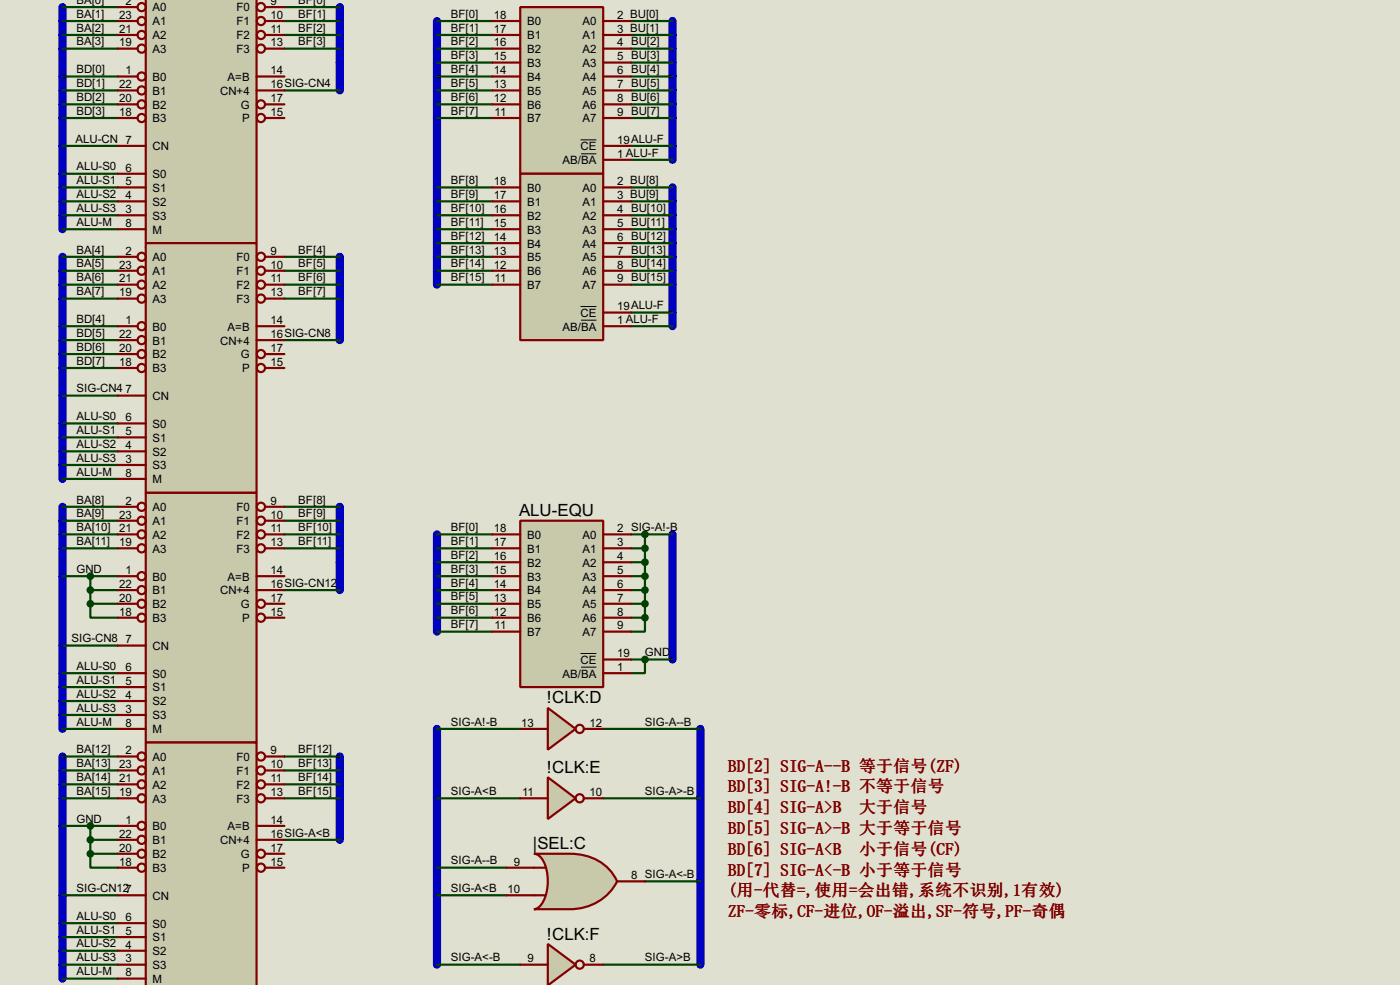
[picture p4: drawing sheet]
<svg xmlns="http://www.w3.org/2000/svg" width="256mm" height="180mm" viewBox="0 0 256 180" stroke-linecap="round" stroke-linejoin="round" font-family="sans-serif">
<path d="M0 0h256.5v180.3h-256.5z" fill="#e0e0d0"/>
<g fill="none" stroke="#0000c0" stroke-width="1.5">
<path d="M11.5 1.3v40.7M62.3 1.3v15.3M80.1 3.9v48.2M123.2 3.9v25.4M123.2 34.3v25.4M11.5 47v40.7M62.3 47v15.3M11.5 92.8v40.6M62.3 92.8v15.2M80.1 97.8v17.8M123.2 97.8v22.9M11.5 138.5v40.6"/>
<path d="M62.3 138.5v15.2M80.1 133.4v43.2M128.3 133.4v43.2"/>
</g>
<g fill="none" stroke="#004000" stroke-width=".4">
<path d="M11.5 14h10.1M11.5 16.6h10.1M11.5 19.1h10.1M11.5 1.3h10.1M11.5 3.9h10.1M11.5 6.4h10.1M11.5 8.9h10.1M52.1 16.6h10.2M52.1 1.3h10.2M52.1 3.9h10.2M52.1 6.4h10.2M52.1 8.9h10.2"/>
<path d="M80.1 14h10.1M80.1 16.6h10.1M80.1 19.1h10.1M80.1 3.9h10.1M80.1 6.4h10.1M80.1 8.9h10.1M80.1 11.5h10.1M115.6 14h7.6M115.6 16.6h7.6M115.6 19.1h7.6M115.6 3.9h7.6M115.6 6.4h7.6"/>
<path d="M115.6 8.9h7.6M115.6 11.5h7.6M11.5 26.7h10.1M11.5 21.6h10.1M11.5 31.8h10.1M11.5 34.3h10.1M11.5 36.9h10.1M11.5 39.4h10.1M80.1 21.6h10.1M80.1 34.3h10.1M80.1 36.9h10.1M80.1 39.4h10.1"/>
<path d="M115.6 26.7h7.6M115.6 21.6h7.6M115.6 34.3h7.6M115.6 36.9h7.6M115.6 39.4h7.6M115.6 29.3h7.6M11.5 54.7h10.1M11.5 42h10.1M11.5 47h10.1M11.5 49.6h10.1M11.5 52.1h10.1M11.5 59.7h10.1"/>
<path d="M52.1 54.7h10.2M52.1 47h10.2M52.1 49.6h10.2M52.1 52.1h10.2M80.1 42h10.1M80.1 47h10.1M80.1 49.6h10.1M80.1 52.1h10.1M80.1 44.5h10.1M115.6 42h7.6M115.6 47h7.6M115.6 49.6h7.6"/>
<path d="M115.6 52.1h7.6M115.6 59.7h7.6M115.6 57.2h7.6M115.6 44.5h7.6M11.5 62.3h10.1M11.5 64.8h10.1M11.5 67.4h10.1M11.5 72.4h10.1M11.5 77.5h10.1M52.1 62.3h10.2M11.5 87.7h10.1M11.5 80.1h10.1"/>
<path d="M11.5 82.6h10.1M11.5 85.1h10.1M11.5 92.8h10.1M11.5 95.3h10.1M11.5 97.8h10.1M52.1 92.8h10.2M52.1 95.3h10.2M52.1 97.8h10.2M80.1 97.8h10.1M115.6 97.8h7.6M118.2 97.8v15.3M11.5 118.2h10.1"/>
<path d="M11.5 100.4h10.1M11.5 105.5h10.1M16.6 110.5v2.6h5M16.6 108h5M16.6 105.5v5M16.6 110.5h5M52.1 100.4h10.2M52.1 108h10.2M80.1 100.4h10.1M80.1 108h10.1M80.1 105.5h10.1M80.1 110.5h10.1"/>
<path d="M80.1 115.6h10.1M80.1 102.9h10.1M80.1 113.1h10.1M115.6 100.4h2.6M115.6 108h2.6M115.6 105.5h2.6M115.6 110.5h2.6M115.6 102.9h2.6M115.6 113.1h2.6M118.2 113.1v2.5h-2.6M11.5 133.4h10.1M11.5 138.5h10.1"/>
<path d="M11.5 123.2h10.1M11.5 125.8h10.1M11.5 128.3h10.1M11.5 130.9h10.1M52.1 138.5h10.2M80.1 133.4h15.2M110.5 133.4h17.8M115.6 120.7h7.6M118.2 120.7v2.5h-2.6M11.5 146.1h10.1M11.5 141h10.1M11.5 143.6h10.1"/>
<path d="M11.5 151.2h10.1M16.6 156.3v2.5h5M16.6 153.7h5M16.6 151.2v5.1M16.6 156.3h5M52.1 146.1h10.2M52.1 141h10.2M52.1 143.6h10.2M52.1 153.7h10.2M80.1 146.1h15.2M80.1 158.8h12.7M110.5 146.1h17.8"/>
<path d="M11.5 179.1h10.1M11.5 163.9h10.1M11.5 169h10.1M11.5 171.5h10.1M11.5 174h10.1M11.5 176.6h10.1M80.1 163.9h12.7M80.1 176.6h15.2M110.5 176.6h17.8M118.2 161.3h10.1"/>
</g>
<path d="M26.7 -.1h20.3v44.6h-20.3z" fill="#c8c8aa" stroke="#800000" stroke-width=".4"/>
<g fill="none" stroke="#800000" stroke-width=".4">
<path d="M21.6 1.3h3.6M21.6 3.9h3.6M21.6 6.4h3.6M21.6 8.9h3.6M21.6 14h3.6M21.6 16.6h3.6M21.6 19.1h3.6M47 14h5.1M47 16.6h5.1M48.6 1.3h3.5M48.6 3.9h3.5M48.6 6.4h3.5"/>
<path d="M48.6 8.9h3.5M48.6 19.1h3.5M21.6 21.6h3.6M21.6 26.7h5.1M21.6 31.8h5.1M21.6 34.3h5.1M21.6 36.9h5.1M21.6 39.4h5.1M48.6 21.6h3.5M21.6 42h5.1"/>
<circle cx="25.9" cy="19.1" r=".75"/>
<circle cx="25.9" cy="6.4" r=".75"/>
<circle cx="25.9" cy="8.9" r=".75"/>
<circle cx="25.9" cy="3.9" r=".75"/>
<circle cx="25.9" cy="14" r=".75"/>
<circle cx="25.9" cy="16.6" r=".75"/>
<circle cx="25.9" cy="1.3" r=".75"/>
<circle cx="47.8" cy="8.9" r=".75"/>
<circle cx="47.8" cy="3.9" r=".75"/>
<circle cx="47.8" cy="6.4" r=".75"/>
<circle cx="47.8" cy="19.1" r=".75"/>
<circle cx="47.8" cy="1.3" r=".75"/>
<circle cx="25.9" cy="21.6" r=".75"/>
<circle cx="47.8" cy="21.6" r=".75"/>
</g>
<path d="M26.7 44.5h20.3v45.7h-20.3z" fill="#c8c8aa" stroke="#800000" stroke-width=".4"/>
<g fill="none" stroke="#800000" stroke-width=".4">
<path d="M21.6 47h3.6M21.6 49.6h3.6M21.6 52.1h3.6M21.6 54.7h3.6M21.6 59.7h3.6M47 59.7h5.1M48.6 47h3.5M48.6 49.6h3.5M48.6 52.1h3.5M48.6 54.7h3.5M21.6 62.3h3.6M21.6 64.8h3.6"/>
<path d="M21.6 67.4h3.6M21.6 72.4h5.1M21.6 77.5h5.1M47 62.3h5.1M48.6 64.8h3.5M48.6 67.4h3.5M21.6 80.1h5.1M21.6 82.6h5.1M21.6 85.1h5.1M21.6 87.7h5.1"/>
<circle cx="25.9" cy="52.1" r=".75"/>
<circle cx="25.9" cy="54.7" r=".75"/>
<circle cx="25.9" cy="59.7" r=".75"/>
<circle cx="25.9" cy="49.6" r=".75"/>
<circle cx="25.9" cy="47" r=".75"/>
<circle cx="47.8" cy="52.1" r=".75"/>
<circle cx="47.8" cy="54.7" r=".75"/>
<circle cx="47.8" cy="47" r=".75"/>
<circle cx="47.8" cy="49.6" r=".75"/>
<circle cx="25.9" cy="64.8" r=".75"/>
<circle cx="25.9" cy="67.4" r=".75"/>
<circle cx="25.9" cy="62.3" r=".75"/>
<circle cx="47.8" cy="64.8" r=".75"/>
<circle cx="47.8" cy="67.4" r=".75"/>
</g>
<path d="M26.7 90.2h20.3v45.7h-20.3z" fill="#c8c8aa" stroke="#800000" stroke-width=".4"/>
<g fill="none" stroke="#800000" stroke-width=".4">
<path d="M21.6 92.8h3.6M21.6 95.3h3.6M21.6 97.8h3.6M48.6 92.8h3.5M48.6 95.3h3.5M48.6 97.8h3.5M21.6 100.4h3.6M21.6 105.5h3.6M21.6 108h3.6M21.6 110.5h3.6M21.6 113.1h3.6M21.6 118.2h5.1"/>
<path d="M47 105.5h5.1M47 108h5.1M48.6 100.4h3.5M48.6 110.5h3.5M48.6 113.1h3.5M21.6 123.2h5.1M21.6 125.8h5.1M21.6 128.3h5.1M21.6 130.9h5.1M21.6 133.4h5.1"/>
<circle cx="25.9" cy="97.8" r=".75"/>
<circle cx="25.9" cy="95.3" r=".75"/>
<circle cx="25.9" cy="92.8" r=".75"/>
<circle cx="47.8" cy="97.8" r=".75"/>
<circle cx="47.8" cy="92.8" r=".75"/>
<circle cx="47.8" cy="95.3" r=".75"/>
<circle cx="25.9" cy="100.4" r=".75"/>
<circle cx="25.9" cy="110.5" r=".75"/>
<circle cx="25.9" cy="113.1" r=".75"/>
<circle cx="25.9" cy="105.5" r=".75"/>
<circle cx="25.9" cy="108" r=".75"/>
<circle cx="47.8" cy="100.4" r=".75"/>
<circle cx="47.8" cy="113.1" r=".75"/>
<circle cx="47.8" cy="110.5" r=".75"/>
</g>
<path d="M26.7 135.9h20.3v44.4h-20.3z" fill="#c8c8aa" stroke="#800000" stroke-width=".4"/>
<g fill="none" stroke="#800000" stroke-width=".4">
<path d="M21.6 138.5h3.6M48.6 138.5h3.5M21.6 141h3.6M21.6 143.6h3.6M21.6 146.1h3.6M21.6 151.2h3.6M21.6 153.7h3.6M21.6 156.3h3.6M21.6 158.8h3.6M47 151.2h5.1M47 153.7h5.1M48.6 141h3.5"/>
<path d="M48.6 143.6h3.5M48.6 146.1h3.5M48.6 156.3h3.5M48.6 158.8h3.5M21.6 163.9h5.1M21.6 169h5.1M21.6 171.5h5.1M21.6 174h5.1M21.6 176.6h5.1M21.6 179.1h5.1"/>
<circle cx="25.9" cy="138.5" r=".75"/>
<circle cx="47.8" cy="138.5" r=".75"/>
<circle cx="25.9" cy="143.6" r=".75"/>
<circle cx="25.9" cy="158.8" r=".75"/>
<circle cx="25.9" cy="146.1" r=".75"/>
<circle cx="25.9" cy="153.7" r=".75"/>
<circle cx="25.9" cy="156.3" r=".75"/>
<circle cx="25.9" cy="141" r=".75"/>
<circle cx="25.9" cy="151.2" r=".75"/>
<circle cx="47.8" cy="146.1" r=".75"/>
<circle cx="47.8" cy="141" r=".75"/>
<circle cx="47.8" cy="143.6" r=".75"/>
<circle cx="47.8" cy="156.3" r=".75"/>
<circle cx="47.8" cy="158.8" r=".75"/>
</g>
<g fill="#004000" stroke="#004000" stroke-width=".4">
<circle cx="16.5" cy="105.5" r=".5"/>
<circle cx="16.5" cy="151.2" r=".5"/>
<circle cx="16.5" cy="108" r=".5"/>
<circle cx="16.5" cy="110.5" r=".5"/>
<circle cx="16.5" cy="153.7" r=".5"/>
<circle cx="16.5" cy="156.3" r=".5"/>
</g>
<path d="M95.3 95.3h15.2v30.5h-15.2z" fill="#c8c8aa" stroke="#800000" stroke-width=".4"/>
<g fill="none" stroke="#800000" stroke-width=".4">
<path d="M90.2 97.8h5.1M110.5 97.8h5.1M90.2 100.4h5.1M90.2 102.9h5.1M90.2 105.5h5.1M90.2 108h5.1M90.2 110.5h5.1M90.2 113.1h5.1M90.2 115.6h5.1M110.5 100.4h5.1M110.5 102.9h5.1M110.5 105.5h5.1"/>
<path d="M110.5 108h5.1M110.5 110.5h5.1M110.5 113.1h5.1M110.5 115.6h5.1M110.5 120.7h5.1M110.5 123.2h5.1"/>
</g>
<path d="M106.4 119.6h2.9M106.5 122.1h2.8" fill="none" stroke="#000" stroke-width=".18"/>
<g fill="#004000" stroke="#004000" stroke-width=".4">
<circle cx="118.1" cy="120.7" r=".5"/>
<circle cx="118.1" cy="97.8" r=".5"/>
<circle cx="118.1" cy="100.4" r=".5"/>
<circle cx="118.1" cy="102.9" r=".5"/>
<circle cx="118.1" cy="105.5" r=".5"/>
<circle cx="118.1" cy="108" r=".5"/>
<circle cx="118.1" cy="110.5" r=".5"/>
<circle cx="118.1" cy="113.1" r=".5"/>
</g>
<path d="M100.4 129.6l5.1 3.8-5.1 3.8z" fill="#c8c8aa" stroke="#800000" stroke-width=".4"/>
<g fill="none" stroke="#800000" stroke-width=".4">
<path d="M95.3 133.4h5.1M107 133.4h3.5"/>
<circle cx="106.2" cy="133.4" r=".75"/>
</g>
<path d="M100.4 142.3l5.1 3.8-5.1 3.8z" fill="#c8c8aa" stroke="#800000" stroke-width=".4"/>
<g fill="none" stroke="#800000" stroke-width=".4">
<path d="M95.3 146.1h5.1M107 146.1h3.5"/>
<circle cx="106.2" cy="146.1" r=".75"/>
</g>
<path d="M97.8 156.3h6.6a9.1 9.1 0 0 1 8.7 5 9.5 9.5 0 0 1-8.7 5.1h-6.6a2.29 2.29 0 0 0 1.8-1.5 8.5 8.5 0 0 0-.4-7.9l-.9-.7z" fill-rule="evenodd" fill="#c8c8aa" stroke="#800000" stroke-width=".4"/>
<path d="M92.8 158.8h7.1M92.8 163.9h7.1M113.1 161.3h5.1" fill="none" stroke="#800000" stroke-width=".4"/>
<path d="M100.4 172.8l5.1 3.8-5.1 3.7z" fill="#c8c8aa" stroke="#800000" stroke-width=".4"/>
<g fill="none" stroke="#800000" stroke-width=".4">
<path d="M95.3 176.6h5.1M107 176.6h3.5"/>
<circle cx="106.2" cy="176.6" r=".75"/>
</g>
<path d="M95.3 1.3h15.2v30.5h-15.2z" fill="#c8c8aa" stroke="#800000" stroke-width=".4"/>
<g fill="none" stroke="#800000" stroke-width=".4">
<path d="M90.2 3.9h5.1M90.2 6.4h5.1M90.2 8.9h5.1M90.2 11.5h5.1M90.2 14h5.1M90.2 16.6h5.1M90.2 19.1h5.1M110.5 3.9h5.1M110.5 6.4h5.1M110.5 8.9h5.1M110.5 11.5h5.1M110.5 14h5.1"/>
<path d="M110.5 16.6h5.1M110.5 19.1h5.1M90.2 21.6h5.1M110.5 21.6h5.1M110.5 26.7h5.1M110.5 29.3h5.1"/>
</g>
<path d="M106.4 25.6h2.9M106.5 28.2h2.8" fill="none" stroke="#000" stroke-width=".18"/>
<path d="M95.3 31.8h15.2v30.5h-15.2z" fill="#c8c8aa" stroke="#800000" stroke-width=".4"/>
<g fill="none" stroke="#800000" stroke-width=".4">
<path d="M90.2 34.3h5.1M90.2 36.9h5.1M90.2 39.4h5.1M110.5 34.3h5.1M110.5 36.9h5.1M110.5 39.4h5.1M90.2 42h5.1M90.2 44.5h5.1M90.2 47h5.1M90.2 49.6h5.1M90.2 52.1h5.1M110.5 42h5.1"/>
<path d="M110.5 44.5h5.1M110.5 47h5.1M110.5 49.6h5.1M110.5 52.1h5.1M110.5 57.2h5.1M110.5 59.7h5.1"/>
</g>
<path d="M106.4 56.1h2.9M106.5 58.6h2.8" fill="none" stroke="#000" stroke-width=".18"/>
<g font-size="3.5">
<text x="95.1" y="94.5">ALU-EQU</text>
<text x="100.2" y="128.8">!CLK:D</text>
<text x="100.2" y="141.5">!CLK:E</text>
<text x="97.6" y="155.5">|SEL:C</text>
<text x="100.2" y="172">!CLK:F</text>
</g>
<g font-size="3.1" fill="#800000">
<text x="133.3" y="141.2">BD[2] SIG-A--B 等于信号(ZF)</text>
<text x="133.3" y="145">BD[3] SIG-A!-B 不等于信号</text>
<text x="133.3" y="148.9">BD[4] SIG-A&gt;B</text>
<text x="157.3" y="148.9">大于信号</text>
<text x="133.3" y="152.7">BD[5] SIG-A&gt;-B 大于等于信号</text>
<text x="133.3" y="156.5">BD[6] SIG-A&lt;B</text>
<text x="133.3" y="160.3">BD[7] SIG-A&lt;-B 小于等于信号</text>
<text x="157.3" y="156.5">小于信号(CF)</text>
<text x="133.3" y="164.1">(用-代替=,使用=会出错,系统不识别,1有效)</text>
<text x="133.3" y="167.9">ZF-零标,CF-进位,OF-溢出,SF-符号,PF-奇偶</text>
</g>
<g font-size="2.4">
<text x="14" y=".7">BA[0]</text>
<text x="14" y="3.2">BA[1]</text>
<text x="14" y="5.8">BA[2]</text>
<text x="21.9" y="3.5">23</text>
<text x="21.9" y="6">21</text>
<text x="23" y=".9">2</text>
<text x="28" y="2.1">A0</text>
<text x="28" y="4.6">A1</text>
<text x="43.3" y="2.1">F0</text>
<text x="43.3" y="4.6">F1</text>
<text x="49.6" y=".9">9</text>
<text x="49.6" y="3.5">10</text>
<text x="49.6" y="6">11</text>
<text x="54.7" y="3.2">BF[1]</text>
<text x="54.7" y="5.8">BF[2]</text>
<text x="54.7" y=".7">BF[0]</text>
<text x="82.6" y="3.2">BF[0]</text>
<text x="82.6" y="5.8">BF[1]</text>
<text x="90.5" y="3.5">18</text>
<text x="90.5" y="6">17</text>
<text x="96.6" y="4.6">B0</text>
<text x="106.7" y="4.6">A0</text>
<text x="113.1" y="3.5">2 BU[0]</text>
<text x="113.1" y="6">3 BU[1]</text>
<text x="14" y="8.3">BA[3]</text>
<text x="21.9" y="8.5">19</text>
<text x="28" y="7.2">A2</text>
<text x="28" y="9.7">A3</text>
<text x="43.3" y="7.2">F2</text>
<text x="43.3" y="9.7">F3</text>
<text x="49.6" y="8.5">13</text>
<text x="54.7" y="8.3">BF[3]</text>
<text x="82.6" y="8.3">BF[2]</text>
<text x="82.6" y="10.9">BF[3]</text>
<text x="90.5" y="8.5">16</text>
<text x="90.5" y="11.1">15</text>
<text x="96.6" y="7.2">B1</text>
<text x="96.6" y="9.7">B2</text>
<text x="106.7" y="7.2">A1</text>
<text x="106.7" y="9.7">A2</text>
<text x="113.1" y="8.5">4 BU[2]</text>
<text x="113.1" y="11.1">5 BU[3]</text>
<text x="14" y="13.4">BD[0]</text>
<text x="14" y="15.9">BD[1]</text>
<text x="21.9" y="16.2">22</text>
<text x="23" y="13.6">1</text>
<text x="28" y="14.8">B0</text>
<text x="28" y="17.3">B1</text>
<text x="40.4" y="17.3">CN+4</text>
<text x="41.7" y="14.8">A=B</text>
<text x="49.6" y="13.6">14</text>
<text x="49.6" y="16.2">16SIG-CN4</text>
<text x="82.6" y="13.4">BF[4]</text>
<text x="82.6" y="15.9">BF[5]</text>
<text x="90.5" y="13.6">14</text>
<text x="90.5" y="16.2">13</text>
<text x="96.6" y="12.3">B3</text>
<text x="96.6" y="14.8">B4</text>
<text x="96.6" y="17.3">B5</text>
<text x="106.7" y="12.3">A3</text>
<text x="106.7" y="14.8">A4</text>
<text x="106.7" y="17.3">A5</text>
<text x="113.1" y="13.6">6 BU[4]</text>
<text x="113.1" y="16.2">7 BU[5]</text>
<text x="14" y="18.5">BD[2]</text>
<text x="14" y="21">BD[3]</text>
<text x="21.9" y="18.7">20</text>
<text x="21.9" y="21.2">18</text>
<text x="28" y="19.9">B2</text>
<text x="28" y="22.4">B3</text>
<text x="44.1" y="19.9">G</text>
<text x="44.4" y="22.4">P</text>
<text x="49.6" y="18.7">17</text>
<text x="49.6" y="21.2">15</text>
<text x="82.6" y="18.5">BF[6]</text>
<text x="82.6" y="21">BF[7]</text>
<text x="90.5" y="18.7">12</text>
<text x="90.6" y="21.2">11</text>
<text x="96.6" y="19.9">B6</text>
<text x="96.6" y="22.4">B7</text>
<text x="106.7" y="19.9">A6</text>
<text x="106.7" y="22.4">A7</text>
<text x="113.1" y="18.7">8 BU[6]</text>
<text x="113.1" y="21.2">9 BU[7]</text>
<text x="13.9" y="26.1">ALU-CN 7</text>
<text x="28" y="27.5">CN</text>
<text x="106.4" y="27.5">CE</text>
<text x="113.1" y="26.3">19ALU-F</text>
<text x="113.1" y="28.9">1 ALU-F</text>
<text x="14" y="31.2">ALU-S0</text>
<text x="14" y="33.7">ALU-S1</text>
<text x="23" y="31.4">6</text>
<text x="23" y="33.9">5</text>
<text x="28" y="32.6">S0</text>
<text x="28" y="35.1">S1</text>
<text x="82.6" y="33.7">BF[8]</text>
<text x="90.5" y="33.9">18</text>
<text x="96.6" y="35.1">B0</text>
<text x="103.1" y="30">AB/BA</text>
<text x="106.7" y="35.1">A0</text>
<text x="113.1" y="33.9">2 BU[8]</text>
<text x="14" y="41.3">ALU-M</text>
<text x="14" y="36.3">ALU-S2</text>
<text x="14" y="38.8">ALU-S3</text>
<text x="23" y="36.5">4</text>
<text x="23" y="39">3</text>
<text x="23" y="41.6">8</text>
<text x="28" y="37.7">S2</text>
<text x="28" y="40.2">S3</text>
<text x="82.6" y="36.3">BF[9]</text>
<text x="82.6" y="38.8">BF[10]</text>
<text x="82.6" y="41.3">BF[11]</text>
<text x="90.5" y="36.5">17</text>
<text x="90.5" y="39">16</text>
<text x="90.5" y="41.6">15</text>
<text x="96.6" y="37.7">B1</text>
<text x="96.6" y="40.2">B2</text>
<text x="106.7" y="37.7">A1</text>
<text x="106.7" y="40.2">A2</text>
<text x="113.1" y="36.5">3 BU[9]</text>
<text x="113.1" y="39">4 BU[10]</text>
<text x="113.1" y="41.6">5 BU[11]</text>
<text x="14" y="46.4">BA[4]</text>
<text x="23" y="46.6">2</text>
<text x="26.5" y="46.7">74LS181</text>
<text x="28" y="42.7">M</text>
<text x="28" y="47.8">A0</text>
<text x="43.3" y="47.8">F0</text>
<text x="49.6" y="46.6">9</text>
<text x="54.7" y="46.4">BF[4]</text>
<text x="82.6" y="43.9">BF[12]</text>
<text x="82.6" y="46.4">BF[13]</text>
<text x="90.5" y="44.1">14</text>
<text x="90.5" y="46.6">13</text>
<text x="96.6" y="42.7">B3</text>
<text x="96.6" y="45.3">B4</text>
<text x="96.6" y="47.8">B5</text>
<text x="106.7" y="42.7">A3</text>
<text x="106.7" y="45.3">A4</text>
<text x="106.7" y="47.8">A5</text>
<text x="113.1" y="44.1">6 BU[12]</text>
<text x="113.1" y="46.6">7 BU[13]</text>
<text x="14" y="49">BA[5]</text>
<text x="14" y="51.5">BA[6]</text>
<text x="21.9" y="49.2">23</text>
<text x="21.9" y="51.7">21</text>
<text x="28" y="50.4">A1</text>
<text x="28" y="52.9">A2</text>
<text x="43.3" y="50.4">F1</text>
<text x="43.3" y="52.9">F2</text>
<text x="49.6" y="49.2">10</text>
<text x="49.6" y="51.7">11</text>
<text x="54.7" y="51.5">BF[6]</text>
<text x="54.7" y="49">BF[5]</text>
<text x="82.6" y="49">BF[14]</text>
<text x="82.6" y="51.5">BF[15]</text>
<text x="90.5" y="49.2">12</text>
<text x="90.6" y="51.7">11</text>
<text x="96.6" y="50.4">B6</text>
<text x="96.6" y="52.9">B7</text>
<text x="106.7" y="50.4">A6</text>
<text x="106.7" y="52.9">A7</text>
<text x="113.1" y="49.2">8 BU[14]</text>
<text x="113.1" y="51.7">9 BU[15]</text>
<text x="14" y="54">BA[7]</text>
<text x="14" y="59.1">BD[4]</text>
<text x="21.9" y="54.3">19</text>
<text x="23" y="59.3">1</text>
<text x="28" y="55.4">A3</text>
<text x="43.3" y="55.4">F3</text>
<text x="49.6" y="54.3">13</text>
<text x="49.6" y="59.3">14</text>
<text x="54.7" y="54">BF[7]</text>
<text x="106.4" y="58">CE</text>
<text x="113.1" y="56.8">19ALU-F</text>
<text x="113.1" y="59.3">1 ALU-F</text>
<text x="14" y="61.7">BD[5]</text>
<text x="14" y="64.2">BD[6]</text>
<text x="21.9" y="61.9">22</text>
<text x="21.9" y="64.4">20</text>
<text x="28" y="60.5">B0</text>
<text x="28" y="63.1">B1</text>
<text x="28" y="65.6">B2</text>
<text x="40.4" y="63.1">CN+4</text>
<text x="41.7" y="60.5">A=B</text>
<text x="44.1" y="65.6">G</text>
<text x="49.6" y="61.9">16SIG-CN8</text>
<text x="49.6" y="64.4">17</text>
<text x="103.1" y="60.5">AB/BA</text>
<text x="14" y="66.7">BD[7]</text>
<text x="14" y="71.8">SIG-CN4</text>
<text x="21.9" y="67">18</text>
<text x="23" y="72">7</text>
<text x="28" y="68.1">B3</text>
<text x="44.4" y="68.1">P</text>
<text x="49.6" y="67">15</text>
<text x="14" y="76.9">ALU-S0</text>
<text x="23" y="77.1">6</text>
<text x="28" y="73.2">CN</text>
<text x="14" y="79.5">ALU-S1</text>
<text x="14" y="82">ALU-S2</text>
<text x="23" y="79.7">5</text>
<text x="23" y="82.2">4</text>
<text x="28" y="78.3">S0</text>
<text x="28" y="80.8">S1</text>
<text x="28" y="83.4">S2</text>
<text x="14" y="87.1">ALU-M</text>
<text x="14" y="84.5">ALU-S3</text>
<text x="23" y="84.7">3</text>
<text x="23" y="87.3">8</text>
<text x="28" y="85.9">S3</text>
<text x="28" y="88.5">M</text>
<text x="14" y="92.2">BA[8]</text>
<text x="14" y="94.7">BA[9]</text>
<text x="21.9" y="94.9">23</text>
<text x="23" y="92.4">2</text>
<text x="28" y="93.6">A0</text>
<text x="43.3" y="93.6">F0</text>
<text x="49.6" y="92.4">9</text>
<text x="49.6" y="94.9">10</text>
<text x="54.7" y="94.7">BF[9]</text>
<text x="54.7" y="92.2">BF[8]</text>
<text x="14" y="97.2">BA[10] 21</text>
<text x="14" y="99.8">BA[11]</text>
<text x="21.9" y="100">19</text>
<text x="28" y="96.1">A1</text>
<text x="28" y="98.6">A2</text>
<text x="28" y="101.2">A3</text>
<text x="43.3" y="96.1">F1</text>
<text x="43.3" y="98.6">F2</text>
<text x="43.3" y="101.2">F3</text>
<text x="49.6" y="97.4">11</text>
<text x="49.6" y="100">13</text>
<text x="54.7" y="97.2">BF[10]</text>
<text x="54.7" y="99.8">BF[11]</text>
<text x="82.6" y="97.2">BF[0]</text>
<text x="82.6" y="99.8">BF[1]</text>
<text x="90.5" y="97.4">18</text>
<text x="90.5" y="100">17</text>
<text x="96.6" y="98.6">B0</text>
<text x="96.6" y="101.2">B1</text>
<text x="106.7" y="98.6">A0</text>
<text x="106.7" y="101.2">A1</text>
<text x="113.1" y="97.4">2 SIG-A!-B</text>
<text x="113.1" y="100">3</text>
<text x="14" y="104.9">GND</text>
<text x="21.9" y="107.6">22</text>
<text x="23" y="105.1">1</text>
<text x="28" y="106.3">B0</text>
<text x="41.7" y="106.3">A=B</text>
<text x="49.6" y="105.1">14</text>
<text x="49.6" y="107.6">16SIG-CN12</text>
<text x="82.6" y="102.3">BF[2]</text>
<text x="82.6" y="104.9">BF[3]</text>
<text x="82.6" y="107.4">BF[4]</text>
<text x="90.5" y="102.5">16</text>
<text x="90.5" y="105.1">15</text>
<text x="90.5" y="107.6">14</text>
<text x="96.6" y="103.7">B2</text>
<text x="96.6" y="106.3">B3</text>
<text x="106.7" y="103.7">A2</text>
<text x="106.7" y="106.3">A3</text>
<text x="113.1" y="102.5">4</text>
<text x="113.1" y="105.1">5</text>
<text x="113.1" y="107.6">6</text>
<text x="21.9" y="110.1">20</text>
<text x="21.9" y="112.7">18</text>
<text x="28" y="108.8">B1</text>
<text x="28" y="111.3">B2</text>
<text x="28" y="113.9">B3</text>
<text x="40.4" y="108.8">CN+4</text>
<text x="44.1" y="111.3">G</text>
<text x="44.4" y="113.9">P</text>
<text x="49.6" y="110.1">17</text>
<text x="49.6" y="112.7">15</text>
<text x="82.6" y="109.9">BF[5]</text>
<text x="82.6" y="112.5">BF[6]</text>
<text x="90.5" y="110.1">13</text>
<text x="90.5" y="112.7">12</text>
<text x="96.6" y="108.8">B4</text>
<text x="96.6" y="111.3">B5</text>
<text x="96.6" y="113.9">B6</text>
<text x="106.7" y="108.8">A4</text>
<text x="106.7" y="111.3">A5</text>
<text x="106.7" y="113.9">A6</text>
<text x="113.1" y="110.1">7</text>
<text x="113.1" y="112.7">8</text>
<text x="13.1" y="117.6">SIG-CN8</text>
<text x="23" y="117.8">7</text>
<text x="28" y="119">CN</text>
<text x="82.6" y="115">BF[7]</text>
<text x="90.6" y="115.2">11</text>
<text x="96.6" y="116.4">B7</text>
<text x="106.7" y="116.4">A7</text>
<text x="113.1" y="115.2">9</text>
<text x="14" y="122.6">ALU-S0</text>
<text x="14" y="125.2">ALU-S1</text>
<text x="23" y="122.8">6</text>
<text x="23" y="125.4">5</text>
<text x="28" y="124">S0</text>
<text x="103.1" y="124">AB/BA</text>
<text x="106.4" y="121.5">CE</text>
<text x="113.1" y="120.3">19</text>
<text x="113.1" y="122.8">1</text>
<text x="118.2" y="120.1">GND</text>
<text x="14" y="127.7">ALU-S2</text>
<text x="14" y="130.3">ALU-S3</text>
<text x="23" y="127.9">4</text>
<text x="23" y="130.5">3</text>
<text x="28" y="126.6">S1</text>
<text x="28" y="129.1">S2</text>
<text x="28" y="131.7">S3</text>
<text x="14" y="132.8">ALU-M</text>
<text x="14" y="137.9">BA[12]</text>
<text x="23" y="133">8</text>
<text x="28" y="134.2">M</text>
<text x="54.7" y="137.9">BF[12]</text>
<text x="82.6" y="132.8">SIG-A!-B</text>
<text x="95.5" y="133">13</text>
<text x="108" y="133">12</text>
<text x="118.2" y="132.8">SIG-A--B</text>
<text x="14" y="140.4">BA[13] 23</text>
<text x="14" y="143">BA[14] 21</text>
<text x="23" y="138.1">2</text>
<text x="28" y="139.3">A0</text>
<text x="28" y="141.8">A1</text>
<text x="43.3" y="139.3">F0</text>
<text x="43.3" y="141.8">F1</text>
<text x="49.6" y="138.1">9</text>
<text x="49.6" y="140.6">10</text>
<text x="49.6" y="143.2">11</text>
<text x="54.7" y="143">BF[14]</text>
<text x="54.7" y="140.4">BF[13]</text>
<text x="14" y="145.5">BA[15] 19</text>
<text x="28" y="144.4">A2</text>
<text x="28" y="146.9">A3</text>
<text x="43.3" y="144.4">F2</text>
<text x="43.3" y="146.9">F3</text>
<text x="49.6" y="145.7">13</text>
<text x="54.7" y="145.5">BF[15]</text>
<text x="82.6" y="145.5">SIG-A&lt;B</text>
<text x="95.7" y="145.7">11</text>
<text x="108" y="145.7">10</text>
<text x="118.2" y="145.5">SIG-A&gt;-B</text>
<text x="14" y="150.6">GND</text>
<text x="21.9" y="153.3">22</text>
<text x="21.9" y="155.9">20</text>
<text x="23" y="150.8">1</text>
<text x="28" y="152">B0</text>
<text x="28" y="154.5">B1</text>
<text x="40.4" y="154.5">CN+4</text>
<text x="41.7" y="152">A=B</text>
<text x="49.6" y="150.8">14</text>
<text x="49.6" y="153.3">16SIG-A&lt;B</text>
<text x="49.6" y="155.9">17</text>
<text x="21.9" y="158.4">18</text>
<text x="28" y="157.1">B2</text>
<text x="28" y="159.6">B3</text>
<text x="44.1" y="157.1">G</text>
<text x="44.4" y="159.6">P</text>
<text x="49.6" y="158.4">15</text>
<text x="82.6" y="158.2">SIG-A--B</text>
<text x="94.2" y="158.4">9</text>
<text x="115.6" y="160.9">8 SIG-A&lt;-B</text>
<text x="14" y="163.3">SIG-CN127</text>
<text x="28" y="164.7">CN</text>
<text x="82.6" y="163.3">SIG-A&lt;B</text>
<text x="93" y="163.5">10</text>
<text x="14" y="168.4">ALU-S0</text>
<text x="14" y="170.9">ALU-S1</text>
<text x="14" y="173.4">ALU-S2</text>
<text x="23" y="168.6">6</text>
<text x="23" y="171.1">5</text>
<text x="23" y="173.6">4</text>
<text x="28" y="169.8">S0</text>
<text x="28" y="172.3">S1</text>
<text x="14" y="178.5">ALU-M</text>
<text x="14" y="176">ALU-S3</text>
<text x="23" y="176.2">3</text>
<text x="23" y="178.7">8</text>
<text x="28" y="174.8">S2</text>
<text x="28" y="177.4">S3</text>
<text x="28" y="179.9">M</text>
<text x="82.6" y="176">SIG-A&lt;-B</text>
<text x="96.7" y="176.2">9</text>
<text x="108" y="176.2">8</text>
<text x="118.2" y="176">SIG-A&gt;B</text>
</g>
</svg>
